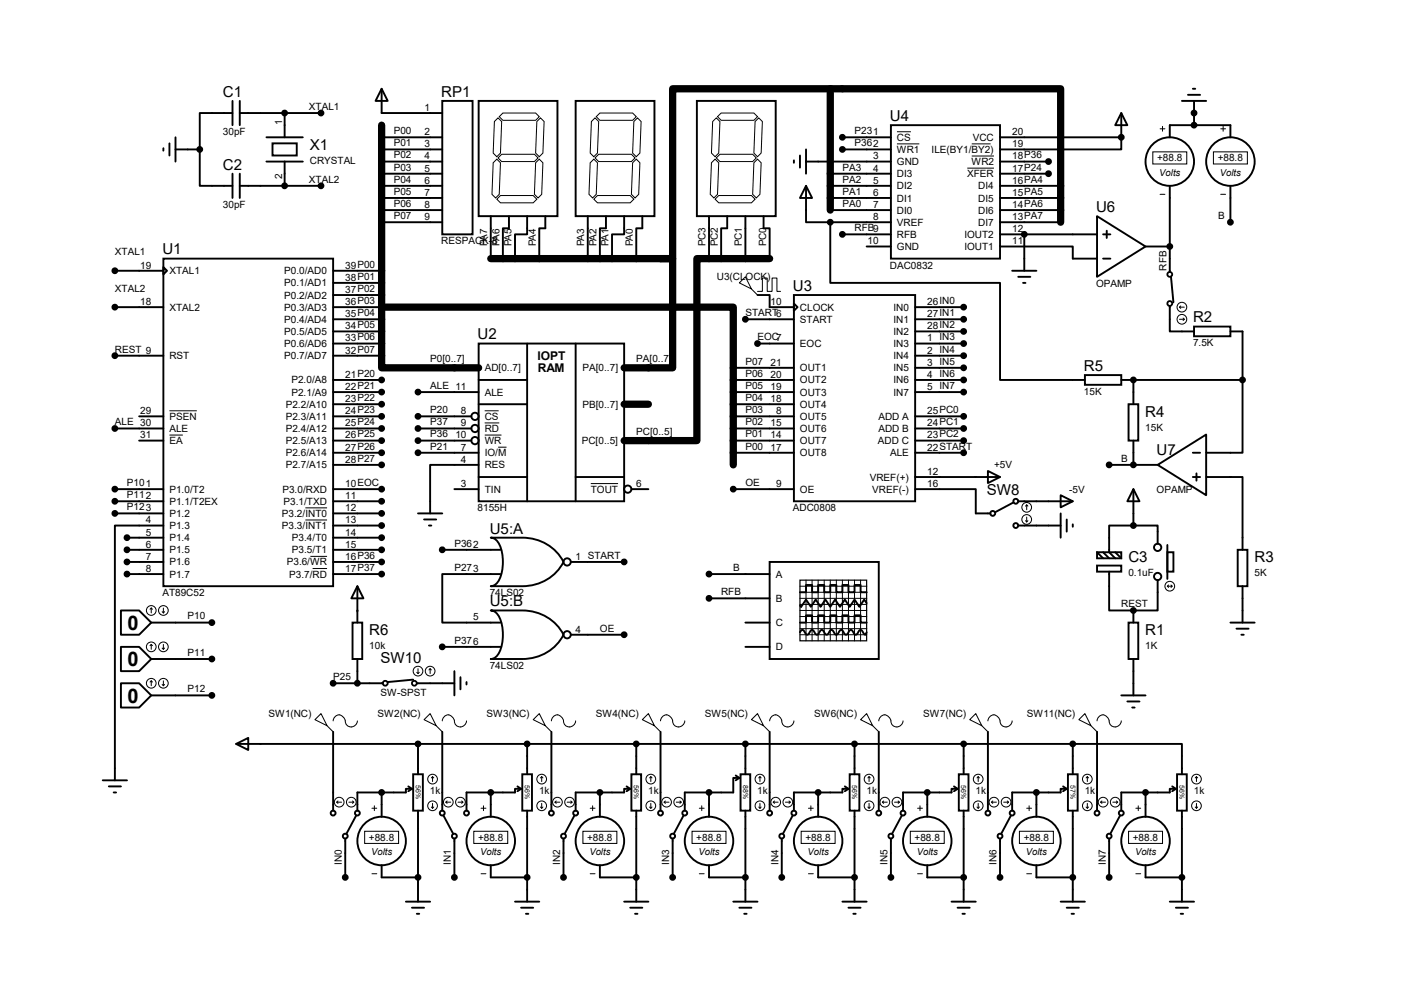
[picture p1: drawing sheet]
<svg xmlns="http://www.w3.org/2000/svg" width="297mm" height="210mm" viewBox="0 0 297 210" stroke-linecap="round" stroke-linejoin="round" font-family="sans-serif">
<path d="M173.9 18.6v25.4M173.9 18.6h48.3v27.9M173.9 18.6h-33v35.5h-2.5M79.9 26.2v50.8h20.4M102.8 54.1h35.6M138.4 54.1h2.5v22.9h-10.2M161.2 54.1h-15.2v38.1h-15.3M79.9 64.3h73.7v33M130.7 84.6h5.1" fill="none" stroke="#000" stroke-width="1.5"/>
<g fill="none" stroke="#000" stroke-width=".4">
<path d="M79.9 18.6l1.3 2.5h-2.5zM79.9 18.6v5.1h12.7M248.9 19.9h2.5M249.9 18.6h.5M34.2 31v.5M35.5 30v2.6M36.8 31.3h5M36.8 28.7v5.1M41.8 31.3v7.6h6.9M48.7 23.7h-6.9v7.6M48.7 21.1v5.1M48.7 36.4v5"/>
<path d="M50.2 23.7h9.4M50.2 38.9h9.4M50.2 21.1v5.1M50.2 36.4v5M55.8 33.8h7.6M55.8 28.7h7.6M57.1 30h5.1v2.6h-5.1zM59.6 33.8v5.1h7.6M67.2 23.7h-7.6v5M79.9 38.9h12.7M79.9 31.3h12.7M79.9 36.4h12.7"/>
<path d="M79.9 33.8h12.7M79.9 28.7h12.7M92.6 21.1h6.4v28h-6.4zM100.3 21.1h16.5v24.2h-16.5zM120.6 21.1h16.5v24.2h-16.5zM146 21.1h16.5v24.2h-16.5zM166.3 33.6v.5M167.6 32.6v2.5M168.8 38.9l1.3 2.5h-2.5zM168.8 38.9v7.6h5.1M168.8 31.3v5.1M168.8 33.8h17.8"/>
<path d="M173.9 38.9h12.7M176.5 31.3h10.1M186.6 36.4h-12.7M186.6 28.7h-10.1M186.6 26.2h22.9v27.9h-22.9zM209.5 38.9h12.7M209.5 33.8h10.1M219.6 36.4h-10.1M234.9 28.7v2.6h-25.4M234.9 28.7h-25.4M234.9 23.7v5M234.9 23.7l1.3 2.5h-2.6z"/>
<path d="M245 28.7v-2.5h12.7v2.5M245 38.9v18M247.6 21.1h5.1M250.1 21.1v5.1M257.7 38.9v7.6M24.1 56.7h10.1M34.2 54.1h35.6v68.6h-35.6zM34.2 55.9l.8 .8-.8 .7zM69.8 56.7h10.1M69.8 59.2h10.1M79.9 46.5h12.7M79.9 44h12.7"/>
<path d="M79.9 41.4h12.7M102.8 45.3v8.8M106.6 45.3v2.5h-1.3v6.3M110.4 45.3v3.8h-2.5v5M114.2 45.3v2.5h-1.2v6.3M123.1 45.3v8.8M126.9 45.3v2.5h-1.2v6.3M130.7 45.3v3.8h-2.5v5M134.6 45.3v2.5h-1.3v6.3M148.5 45.3v8.8M152.3 45.3v2.5h-1.2v6.3M156.1 45.3v8.8"/>
<path d="M160 45.3v2.5h1.2v6.3M173.9 44h12.7M173.9 41.4h12.7M173.9 46.5v12.7h35.6v20.3h17.8M181.5 51.6h5.1M186.6 46.5h-12.7M186.6 49.1h-10.1M209.5 51.6h15.2v2.5h5.1M209.5 46.5h12.7M209.5 44h12.7M209.5 41.4h12.7M209.5 49.1h5.1"/>
<path d="M212 56.7h5.1M213.3 58h2.5M214.3 59.2h.5M214.6 49.1h15.2M214.6 49.1v7.6M229.8 45.3l10.2 6.3-10.2 6.4zM231.1 49.1h1.5M231.1 54.1h1.5M231.8 48.3v1.5M240 51.6h5M245.3 58l.5 5.3M24.1 64.3h10.1"/>
<path d="M34.2 74.5h-10.1M69.8 64.3h10.1M69.8 74.5h10.1M69.8 71.9h10.1M69.8 69.4h10.1M69.8 66.8h10.1M69.8 61.8h10.1M69.8 79.5h10.1M100.3 71.9h30.4v33h-30.4zM100.3 79.5h10.1M110.4 71.9v33M120.6 71.9v33"/>
<path d="M153.6 79.5h12.7M153.6 77h12.7M156.1 66.8h10.2M158.7 61.8h2.5v2.5h5.1M158.7 71.9h7.6M166.3 61.8h25.4v43.1h-25.4zM166.3 63.5l.8 .8-.8 .8zM191.7 64.3h10.2M191.7 74.5h10.2M191.7 71.9h10.2M191.7 69.4h10.2M191.7 66.8h10.2"/>
<path d="M191.7 79.5h10.2M191.7 77h10.2M227.3 78.5h7.6v2.1h-7.6zM234.9 79.5h25.4M237.4 79.5v5.1M245 64.1v5.3h5.1M250.1 68.4h7.6v2h-7.6zM257.7 69.4h2.6v10.1M260.3 79.5v15.3h-7.6M24.1 89.7h10.1M29.1 92.2h5.1M29.1 87.2h5.1"/>
<path d="M69.8 89.7h10.1M69.8 92.2h10.1M69.8 94.8h10.1M69.8 87.2h10.1M69.8 84.6h10.1M69.8 82.1h10.1M69.8 97.3h10.1M87.6 89.7h11.1M87.6 92.2h11.1M87.6 94.8h12.7M87.6 87.2h11.1M87.6 82.1h12.7"/>
<path d="M100.3 84.6h10.1M100.3 99.9h10.1M100.3 97.3h-10.2v10.2M120.6 99.9h10.1M153.6 89.7h12.7M153.6 92.2h12.7M153.6 94.8h12.7M153.6 87.2h12.7M153.6 84.6h12.7M153.6 82.1h12.7M191.7 89.7h10.2M191.7 92.2h10.2"/>
<path d="M191.7 94.8h10.2M191.7 87.2h10.2M191.7 82.1h10.2M191.7 99.9h17.8M206.9 98.6l2.6 1.3-2.6 1.2zM236.4 84.6h2v7.6h-2zM237.4 92.2v5.1h-5.1M237.4 97.3h5.1M242.5 97.3l10.2-6.3v12.7zM249.9 94.8h1.5M249.9 99.9h1.5M250.6 99.1v1.5"/>
<path d="M252.7 99.9h7.6v15.2M24.1 104.9h10.1M24.1 107.5h10.1M24.1 102.4h10.1M26.6 112.6h7.6M26.6 115.1h7.6M26.6 117.6h7.6M34.2 110h-10.1v53.4M69.8 104.9h10.1M69.8 107.5h10.1M69.8 110h10.1M69.8 112.6h10.1"/>
<path d="M69.8 115.1h10.1M69.8 102.4h10.1M69.8 117.6h10.1M87.6 107.5h5M88.8 108.8h2.6M89.8 110h.6M92.6 115.1h12.2M95.2 102.4h5.1M102.8 112.6h6.6a9.5 9.5 0 0 1 8.6 5 9.5 9.5 0 0 1-8.6 5.1h-6.6a2.51 2.51 0 0 0 2.1-2.2 9.1 9.1 0 0 0-.6-7.1l-.9-.7zM130.7 117.6h-11.1M132.3 102.4h3.5M153.6 102.4h12.7"/>
<path d="M161.2 117.6h22.9v20.4h-22.9zM191.7 102.4h12.7v5.1h3.1M212.3 105.2l-3.8 2M213.3 104.9h11.4M213.3 110h8.9M222.2 103.7l2.5 1.2-2.5 1.3zM222.2 107.5v5.1M223.5 108.8v2.5M224.7 109.8v.5M229.8 118.4h5.1v1.3h-5.1zM229.8 115.6h5.1v1.3h-5.1zM229.8 115.6l1.3 1.3"/>
<path d="M231.1 115.6l1.2 1.3M232.3 119.7v8.1h5.1M233.6 115.6l1.3 1.3M237.4 110h5.1v3.8M237.4 110h-5.1v5.6l1.3 1.3M237.4 102.4v7.6M237.4 102.4l1.3 2.5h-2.5zM244.5 114.1v7.1M244.5 115.6h1.3v4.1h-1.3zM259.3 115.1h2v7.6h-2zM25.3 135.4h3.8l2.6 2.6-2.6 2.5h-3.8zM25.3 127.8h3.8l2.6 2.5-2.6 2.6h-3.8z"/>
<path d="M31.7 130.3h12.7M31.7 138h12.7M34.2 120.2h-7.6M69.8 120.2h10.1M73.8 130.3h2.1v7.7h-2.1zM74.9 122.7l1.2 2.6h-2.5zM74.9 122.7v7.6M74.9 138v5M92.6 135.4h12.2M102.8 127.8h6.6a9.5 9.5 0 0 1 8.6 5.1 9.5 9.5 0 0 1-8.6 5.1h-6.6a2.51 2.51 0 0 0 2.1-2.3 9.1 9.1 0 0 0-.6-7l-.9-.8zM104.8 120.2h-12.2v10.1h12.2M119.6 132.9h11.1"/>
<path d="M148.5 120.2h12.7M148.5 125.3h12.7M156.1 130.3h5.1M156.1 135.4h5.1M167.6 124h1.2v-1.5h1.3v1.5h1.3v-1.5h1.3v1.5h1.2v-1.5h1.3v1.5h1.3v-1.5h1.2v1.5h1.3v-1.5h1.3v1.5h1.2M167.6 130.3h1.2v-1.5h1.3v1.5h1.3v-1.5h1.3v1.5h1.2v-1.5h1.3v1.5h1.3v-1.5h1.2v1.5h1.3v-1.5h1.3v1.5h1.2M167.6 132.4l.5-.5 1 1 1-1 1 1 1-1 1.1 1 1-1 1 1 1-1 1 1 1-1 1.1 1 1-1 1 1 .2-.5M181.5 126.3l-.5-.8-1 1.5-1-1.5-1 1.5-1-1.5-1 1.5-1.1-1.5-1 1.5-1-1.5-1 1.5-1-1.5-1 1.5-1.1-1.5-1 1.5-.2-.2M236.4 130.3h2v7.7h-2zM237.4 127.8v2.5M237.4 138v7.6M242.5 121.5v6.3h-5.1"/>
<path d="M257.7 130.3h5.1M259 131.6h2.6M260 132.9h.5M260.3 122.7v7.6M25.3 143h3.8l2.6 2.6-2.6 2.5h-3.8zM31.7 145.6h12.7M49.5 155.7h38.1M49.5 155.7l2.5-1.2v2.5zM69.8 153.2v16.5M80.2 143h-10.4M86.5 142.3l-5.3 .5M87.3 143h7.9"/>
<path d="M92.6 153.2v16.5M95.2 140.5v5.1M96.5 141.8v2.5M97.7 142.8v.5M110.4 155.7h-22.8v6.4M115.5 153.2v16.5M133.3 155.7h-22.9v6.4M138.4 153.2v16.5M156.1 155.7h-22.8v6.4M161.2 153.2v16.5M179 155.7h-22.9v6.4M184.1 153.2v16.5"/>
<path d="M201.9 155.7v6.4M201.9 155.7h22.8M201.9 155.7h-22.9v6.4M206.9 153.2v16.5M224.7 155.7h22.9v6.4M224.7 155.7v6.4M229.8 153.2v16.5M234.9 145.6h5.1M236.2 146.9h2.5M237.2 148.1h.5M21.5 163.4h5.1M22.8 164.6h2.5"/>
<path d="M23.8 165.9h.5M72.3 175.6v8.1M74.6 170.7l-2 3.8M79.9 165.9v5.1M85.5 164.6l.8 .5M86.3 165.1h-1.3v.8h-10.1v3.8M86.3 165.1l-.8 .6M86.5 162.1h2.1v7.6h-2.1zM87.6 169.7v19.1M92.9 170.7l2 3.8M95.2 175.6v8.1M102.8 165.9v5.1"/>
<path d="M108.4 164.6l.8 .5M109.2 165.1h-1.3v.8h-10.2v3.8M109.2 165.1l-.8 .6M109.4 162.1h2v7.6h-2zM110.4 169.7v19.1M118 175.6v8.1M120.3 170.7l-2 3.8M125.7 165.9v5.1M131.3 164.6l.7 .5M132 165.1h-1.3v.8h-10.1v3.8M132 165.1l-.7 .6M132.3 162.1h2v7.6h-2z"/>
<path d="M133.3 169.7v19.1M140.9 175.6v8.1M143.2 170.7l-2 3.8M148.5 165.9v5.1M154.1 162.3l.8 .6M154.9 162.9h-1.3v3h-10.2v3.8M154.9 162.9l-.8 .5M155.1 162.1h2.1v7.6h-2.1zM156.1 169.7v19.1M163.8 175.6v8.1M166 170.7l-2 3.8M171.4 165.9v5.1"/>
<path d="M177 164.6l.7 .5M177.7 165.1h-1.2v.8h-10.2v3.8M177.7 165.1l-.7 .6M178 162.1h2v7.6h-2zM179 169.7v19.1M186.6 175.6v8.1M188.9 170.7l-2 3.8M194.2 165.9v5.1M199.8 164.6l.8 .5M200.6 165.1h-1.3v.8h-10.1v3.8M200.6 165.1l-.8 .6M200.8 162.1h2.1v7.6h-2.1z"/>
<path d="M201.9 169.7v19.1M209.5 175.6v8.1M211.8 170.7l-2.1 3.8M217.1 165.9v5.1M222.7 164.6l.8 .5M223.5 165.1h-1.3v.8h-10.2v3.8M223.5 165.1l-.8 .6M223.7 162.1h2v7.6h-2zM224.7 169.7v19.1M232.3 175.6v8.1M234.6 170.7l-2 3.8M240 165.9v5.1"/>
<path d="M245.6 164.6l.7 .5M246.3 165.1h-1.3v.8h-10.1v3.8M246.3 165.1l-.7 .6M246.6 162.1h2v7.6h-2zM247.6 169.7v19.1M79.9 181.1v2.6h7.7M85 188.8h5.1M86.3 190h2.5M87.3 191.3h.5M102.8 181.1v2.6h7.6M107.9 188.8h5.1M109.2 190h2.5"/>
<path d="M110.2 191.3h.5M125.7 181.1v2.6h7.6M130.7 188.8h5.1M132 190h2.6M133 191.3h.5M148.5 181.1v2.6h7.6M153.6 188.8h5.1M154.9 190h2.5M155.9 191.3h.5M171.4 181.1v2.6h7.6M176.5 188.8h5M177.7 190h2.6"/>
<path d="M178.7 191.3h.6M194.2 181.1v2.6h7.7M199.3 188.8h5.1M200.6 190h2.5M201.6 191.3h.5M217.1 181.1v2.6h7.6M222.2 188.8h5.1M223.5 190h2.5M224.5 191.3h.5M240 181.1v2.6h7.6M245 188.8h5.1M246.3 190h2.6"/>
<path d="M247.3 191.3h.5"/>
<circle cx="245" cy="33.8" r="5.1"/>
<circle cx="257.7" cy="33.8" r="5.1"/>
<circle cx="99.5" cy="87.2" r=".76"/>
<circle cx="99.5" cy="89.7" r=".76"/>
<circle cx="99.5" cy="92.2" r=".76"/>
<circle cx="118.8" cy="117.6" r=".76"/>
<circle cx="131.5" cy="102.4" r=".76"/>
<circle cx="208" cy="107.5" r=".51"/>
<circle cx="212.8" cy="104.9" r=".51"/>
<circle cx="212.8" cy="110" r=".51"/>
<circle cx="242.5" cy="114.6" r=".76"/>
<circle cx="118.8" cy="132.9" r=".76"/>
<circle cx="242.5" cy="120.7" r=".76"/>
<circle cx="69.8" cy="170.2" r=".51"/>
<circle cx="72.3" cy="175" r=".51"/>
<circle cx="74.9" cy="170.2" r=".51"/>
<circle cx="79.9" cy="176.1" r="5.1"/>
<circle cx="92.6" cy="170.2" r=".51"/>
<circle cx="95.2" cy="175" r=".51"/>
<circle cx="97.7" cy="170.2" r=".51"/>
<circle cx="102.8" cy="176.1" r="5.1"/>
<circle cx="115.5" cy="170.2" r=".51"/>
<circle cx="118" cy="175" r=".51"/>
<circle cx="120.6" cy="170.2" r=".51"/>
<circle cx="125.7" cy="176.1" r="5.1"/>
<circle cx="138.4" cy="170.2" r=".51"/>
<circle cx="140.9" cy="175" r=".51"/>
<circle cx="143.4" cy="170.2" r=".51"/>
<circle cx="148.5" cy="176.1" r="5.1"/>
<circle cx="161.2" cy="170.2" r=".51"/>
<circle cx="163.8" cy="175" r=".51"/>
<circle cx="166.3" cy="170.2" r=".51"/>
<circle cx="171.4" cy="176.1" r="5.1"/>
<circle cx="184.1" cy="170.2" r=".51"/>
<circle cx="186.6" cy="175" r=".51"/>
<circle cx="189.2" cy="170.2" r=".51"/>
<circle cx="194.2" cy="176.1" r="5.1"/>
<circle cx="206.9" cy="170.2" r=".51"/>
<circle cx="209.5" cy="175" r=".51"/>
<circle cx="212" cy="170.2" r=".51"/>
<circle cx="217.1" cy="176.1" r="5.1"/>
<circle cx="229.8" cy="170.2" r=".51"/>
<circle cx="232.3" cy="175" r=".51"/>
<circle cx="234.9" cy="170.2" r=".51"/>
<circle cx="240" cy="176.1" r="5.1"/>
</g>
<g fill="#000">
<circle cx="234.9" cy="28.7" r=".2"/>
<circle cx="250.1" cy="23.7" r=".2"/>
<circle cx="245" cy="51.6" r=".2"/>
<circle cx="74.9" cy="127.8" r=".2"/>
</g>
<g fill="none" stroke="#000" stroke-width=".21">
<path d="M103.3 34.1l.8-.8 .7 .8-.2 6.6-.8 .7-.7-.7zM103.6 25.4l.7-.7 .8 .7-.3 6.6-.7 .8-.8-.8zM104.3 33.1l.8-.8h6.8l.8 .8-.8 .7h-6.8zM104.6 24.4l.7-.7h6.9l.8 .7-.8 .8h-6.9zM112.2 34.1l.8-.8 .7 .8-.2 6.6-.8 .7-.8-.7zM112.5 25.4l.7-.7 .8 .7-.3 6.6-.7 .8-.8-.8zM123.6 34.1l.8-.8 .8 .8-.3 6.6-.8 .7-.7-.7zM123.9 25.4l.7-.7 .8 .7-.2 6.6-.8 .8-.8-.8zM124.6 33.1l.8-.8h6.9l.7 .8-.7 .7h-6.9zM125.7 23.7h6.8l.8 .7-.8 .8h-6.8l-.8-.8zM132.5 34.1l.8-.8 .7 .8-.2 6.6-.8 .7-.7-.7zM132.8 25.4l.7-.7 .8 .7-.3 6.6-.7 .8-.8-.8z"/>
<path d="M149 34.1l.8-.8 .8 .8-.3 6.6-.8 .7-.7-.7zM149.3 25.4l.7-.7 .8 .7-.2 6.6-.8 .8-.8-.8zM150.3 24.4l.8-.7h6.8l.8 .7-.8 .8h-6.8zM150.8 32.3h6.9l.7 .8-.7 .7h-6.9l-.8-.7zM157.9 34.1l.8-.8 .7 .8-.2 6.6-.8 .7-.7-.7zM158.2 25.4l.7-.7 .8 .7-.3 6.6-.7 .8-.8-.8zM187.9 27.6h2.9M187.9 30.1h4.7M202.6 35.2h5.6M203.6 30.1h3.9M203.6 32.7h4.6M241.5 31.8h7.1v2.5h-7.1z"/>
<path d="M243 27h1M243.5 26.5v1M254.2 31.8h7.1v2.5h-7.1zM255.7 27h1M256.2 26.5v1M104.1 41.7l.7-.8h6.9l.8 .8-.8 .8h-6.9zM125.2 40.9h6.8l.8 .8-.8 .8h-6.8l-.8-.8zM149.8 41.7l.8-.8h6.8l.8 .8-.8 .8h-6.8zM154.9 59.2l1.2-1.2 1.3 2.5zM243 40.7h1M255.7 40.7h1M157.4 60.5l1.3 1.3"/>
<path d="M158.7 61h1v-2.8h1v2.8h1v-2.8h1v2.8h.8M247.1 64.3l.2 .3M247.1 64.3h1M247.1 66.8h1M247.3 64.1l-.2 .2M247.8 66.6l.3 .2M248.1 66.8l-.3 .3M35.5 91.1h2.8M35.5 86h5.7M101.5 91.1h3.5M101.5 86h3M101.5 88.5h3.1"/>
<path d="M104.3 93.6h1.8M64 106.3h4.5M64 108.9h4.5M65 116.5h3.5M65.5 119h3M123.8 101.2h5.7M214.8 109l.3 .3M215.1 105.7v1M215.1 108.2v1.1M215.1 105.7l-.3 .3M215.1 105.7l.2 .3M215.3 109l-.2 .3"/>
<path d="M31.7 127.3l-.3 .3M31.7 127.3l.2 .3M31.7 127.3v1M31.7 134.9v1M31.7 134.9l-.3 .3M31.7 134.9l.2 .3M34 128.1l.2 .2M34 135.7l.2 .2M34.2 127.3v1M34.2 134.9v1M34.5 128.1l-.3 .2M34.5 135.7l-.3 .2"/>
<path d="M87.6 140v1M90.1 140l-.3 .3M90.1 140l.3 .3M90.1 140v1M167.6 122.7h14M167.6 125.3h14M167.6 127.8h14M167.6 124h14M167.6 126.5h14M167.6 129.1h14M167.6 130.3h14M167.6 131.6h14"/>
<path d="M167.6 132.9h14M168.8 121.5l.1 12.7M170.1 121.5v12.7M171.4 121.5v12.7M172.7 121.5v12.7M173.9 121.5v12.7M175.2 121.5v12.7M176.5 121.5v12.7M177.7 121.5l.1 12.7M179 121.5v12.7M180.3 121.5v12.7M244.5 122.7h1.1"/>
<path d="M244.5 122.7l.3 .3M244.8 122.5l-.3 .2M245.3 122.5l.3 .2-.3 .3M31.7 142.5v1.1M31.7 142.5l-.3 .3M31.7 142.5l.2 .3M34 143.3l.2 .3M34.2 142.5v1.1M34.5 143.3l-.3 .3M67.2 149.4l1.3 2.5-2.5-1.2zM68.5 151.9l1.3 1.3M69.8 150.9a1.27 1.27 0 0 1 1.3-1.3 1.27 1.27 0 0 1 1.2 1.3 1.27 1.27 0 0 0 1.3 1.3 1.27 1.27 0 0 0 1.3-1.3"/>
<path d="M87.3 140.8l.3 .2M87.8 140.8l-.2 .2M90.1 149.4l1.3 2.5-2.6-1.2zM91.4 151.9l1.2 1.3M92.6 150.9a1.27 1.27 0 0 1 1.3-1.3 1.27 1.27 0 0 1 1.3 1.3 1.27 1.27 0 0 0 1.3 1.3 1.27 1.27 0 0 0 1.2-1.3M113 149.4l1.2 2.5-2.5-1.2zM114.2 151.9l1.3 1.3M115.5 150.9a1.27 1.27 0 0 1 1.3-1.3 1.27 1.27 0 0 1 1.2 1.3 1.27 1.27 0 0 0 1.3 1.3 1.27 1.27 0 0 0 1.3-1.3M134.6 150.7l1.2-1.3 1.3 2.5zM137.1 151.9l1.3 1.3M138.4 150.9a1.27 1.27 0 0 1 1.2-1.3 1.27 1.27 0 0 1 1.3 1.3 1.27 1.27 0 0 0 1.3 1.3 1.27 1.27 0 0 0 1.2-1.3M157.4 150.7l1.3-1.3 1.3 2.5z"/>
<path d="M160 151.9l1.2 1.3M161.2 150.9a1.27 1.27 0 0 1 1.3-1.3 1.27 1.27 0 0 1 1.3 1.3 1.27 1.27 0 0 0 1.2 1.3 1.27 1.27 0 0 0 1.3-1.3M180.3 150.7l1.2-1.3 1.3 2.5zM182.8 151.9l1.3 1.3M184.1 150.9a1.27 1.27 0 0 1 1.3-1.3 1.27 1.27 0 0 1 1.2 1.3 1.27 1.27 0 0 0 1.3 1.3 1.27 1.27 0 0 0 1.3-1.3M203.1 150.7l1.3-1.3 1.3 2.5zM205.7 151.9l1.2 1.3M206.9 150.9a1.27 1.27 0 0 1 1.3-1.3 1.27 1.27 0 0 1 1.3 1.3 1.27 1.27 0 0 0 1.3 1.3 1.27 1.27 0 0 0 1.2-1.3M226 150.7l1.3-1.3 1.2 2.5zM228.5 151.9l1.3 1.3M229.8 150.9a1.27 1.27 0 0 1 1.3-1.3 1.27 1.27 0 0 1 1.2 1.3 1.27 1.27 0 0 0 1.3 1.3 1.27 1.27 0 0 0 1.3-1.3M70.5 167.9h1.1"/>
<path d="M70.5 167.9l.3 .3M70.8 167.7l-.3 .2M73.1 167.9h1M73.8 167.7l.3 .2M74.1 167.9l-.3 .3M76.4 174h7.1v2.6h-7.1zM77.9 169.2h1M78.4 168.7v1M90.4 169l.2 .2M90.6 162.6l.3 .3M90.6 162.6l-.2 .3M90.6 162.6v1"/>
<path d="M90.6 168.2v1M90.9 169l-.3 .2M93.4 167.9h1M93.4 167.9l.3 .3M93.7 167.7l-.3 .2M95.9 167.9h1.1M96.7 167.7l.3 .2M97 167.9l-.3 .3M99.2 174h7.2v2.6h-7.2zM100.8 169.2h1M101.3 168.7v1M113.2 169l.3 .2"/>
<path d="M113.5 162.6l.2 .3M113.5 162.6l-.3 .3M113.5 162.6v1M113.5 168.2v1M113.7 169l-.2 .2M116.3 167.9h1M116.3 167.9l.2 .3M116.5 167.7l-.2 .2M118.8 167.9h1M119.6 167.7l.2 .2M119.8 167.9l-.2 .3M122.1 174h7.1v2.6h-7.1z"/>
<path d="M123.6 169.2h1M124.1 168.7v1M136.1 169l.2 .2M136.3 162.6l.3 .3M136.3 162.6l-.2 .3M136.3 162.6v1M136.3 168.2v1M136.6 169l-.3 .2M139.1 167.9h1M139.1 167.9l.3 .3M139.4 167.7l-.3 .2M141.7 167.9h1"/>
<path d="M142.4 167.7l.3 .2M142.7 167.9l-.3 .3M145 174h7.1v2.6h-7.1zM146.5 169.2h1M147 168.7v1M158.9 169l.3 .2M159.2 162.6l.2 .3M159.2 162.6l-.3 .3M159.2 162.6v1M159.2 168.2v1M159.4 169l-.2 .2M162 167.9h1"/>
<path d="M162 167.9l.2 .3M162.2 167.7l-.2 .2M164.5 167.9h1M165.3 167.7l.2 .2M165.5 167.9l-.2 .3M167.8 174h7.1v2.6h-7.1zM169.4 169.2h1M169.9 168.7v1M181.8 169l.3 .2M182.1 162.6l.2 .3M182.1 162.6l-.3 .3M182.1 162.6v1"/>
<path d="M182.1 168.2v1M182.3 169l-.2 .2M184.8 167.9h1.1M184.8 167.9l.3 .3M185.1 167.7l-.3 .2M187.4 167.9h1M188.1 167.7l.3 .2M188.4 167.9l-.3 .3M190.7 174h7.1v2.6h-7.1zM192.2 169.2h1M192.7 168.7v1M204.7 169l.2 .2"/>
<path d="M204.9 162.6l.3 .3M204.9 162.6l-.2 .3M204.9 162.6v1M204.9 168.2v1M205.2 169l-.3 .2M207.7 167.9h1M207.7 167.9l.3 .3M208 167.7l-.3 .2M210.2 167.9h1.1M211 167.7l.3 .2M211.3 167.9l-.3 .3M213.5 174h7.2v2.6h-7.2z"/>
<path d="M215.1 169.2h1M215.6 168.7v1M227.5 169l.3 .2M227.8 162.6l.2 .3M227.8 162.6l-.3 .3M227.8 162.6v1M227.8 168.2v1M228 169l-.2 .2M230.6 167.9h1M230.6 167.9l.2 .3M230.8 167.7l-.2 .2M233.1 167.9h1"/>
<path d="M233.9 167.7l.2 .2M234.1 167.9l-.2 .3M236.4 174h7.1v2.6h-7.1zM237.9 169.2h1M238.4 168.7v1M250.4 169l.2 .2M250.6 162.6l.3 .3M250.6 162.6l-.2 .3M250.6 162.6v1M250.6 168.2v1M250.9 169l-.3 .2M77.9 182.9h1"/>
<path d="M100.8 182.9h1M123.6 182.9h1M146.5 182.9h1M169.4 182.9h1M192.2 182.9h1M215.1 182.9h1M237.9 182.9h1"/>
<circle cx="247.6" cy="64.3" r="1.02"/>
<circle cx="247.6" cy="66.8" r="1.02"/>
<circle cx="215.1" cy="108.8" r="1.02"/>
<circle cx="215.1" cy="106.2" r="1.02"/>
<circle cx="31.7" cy="135.4" r="1.02"/>
<circle cx="31.7" cy="127.8" r="1.02"/>
<circle cx="34.2" cy="135.4" r="1.02"/>
<circle cx="34.2" cy="127.8" r="1.02"/>
<circle cx="245" cy="122.7" r="1.02"/>
<circle cx="31.7" cy="143" r="1.02"/>
<circle cx="34.2" cy="143" r="1.02"/>
<circle cx="87.6" cy="140.5" r="1.02"/>
<circle cx="90.1" cy="140.5" r="1.02"/>
<circle cx="71.1" cy="167.9" r="1.02"/>
<circle cx="73.6" cy="167.9" r="1.02"/>
<circle cx="90.6" cy="168.7" r="1.02"/>
<circle cx="90.6" cy="163.1" r="1.02"/>
<circle cx="93.9" cy="167.9" r="1.02"/>
<circle cx="96.5" cy="167.9" r="1.02"/>
<circle cx="113.5" cy="163.1" r="1.02"/>
<circle cx="113.5" cy="168.7" r="1.02"/>
<circle cx="116.8" cy="167.9" r="1.02"/>
<circle cx="119.3" cy="167.9" r="1.02"/>
<circle cx="136.3" cy="163.1" r="1.02"/>
<circle cx="136.3" cy="168.7" r="1.02"/>
<circle cx="139.6" cy="167.9" r="1.02"/>
<circle cx="142.2" cy="167.9" r="1.02"/>
<circle cx="159.2" cy="163.1" r="1.02"/>
<circle cx="159.2" cy="168.7" r="1.02"/>
<circle cx="162.5" cy="167.9" r="1.02"/>
<circle cx="165" cy="167.9" r="1.02"/>
<circle cx="182.1" cy="163.1" r="1.02"/>
<circle cx="182.1" cy="168.7" r="1.02"/>
<circle cx="185.4" cy="167.9" r="1.02"/>
<circle cx="187.9" cy="167.9" r="1.02"/>
<circle cx="204.9" cy="163.1" r="1.02"/>
<circle cx="204.9" cy="168.7" r="1.02"/>
<circle cx="208.2" cy="167.9" r="1.02"/>
<circle cx="210.8" cy="167.9" r="1.02"/>
<circle cx="227.8" cy="163.1" r="1.02"/>
<circle cx="227.8" cy="168.7" r="1.02"/>
<circle cx="231.1" cy="167.9" r="1.02"/>
<circle cx="233.6" cy="167.9" r="1.02"/>
<circle cx="250.6" cy="163.1" r="1.02"/>
<circle cx="250.6" cy="168.7" r="1.02"/>
</g>
<g fill="#000" stroke="#000" stroke-width=".4">
<circle cx="41.8" cy="31.3" r=".51"/>
<circle cx="59.6" cy="23.7" r=".51"/>
<circle cx="59.6" cy="38.9" r=".51"/>
<circle cx="67.2" cy="38.9" r=".51"/>
<circle cx="67.2" cy="23.7" r=".51"/>
<circle cx="176.5" cy="31.3" r=".51"/>
<circle cx="176.5" cy="28.7" r=".51"/>
<circle cx="219.6" cy="33.8" r=".51"/>
<circle cx="219.6" cy="36.4" r=".51"/>
<circle cx="234.9" cy="28.7" r=".51"/>
<circle cx="250.1" cy="26.2" r=".51"/>
<circle cx="250.1" cy="23.7" r=".51"/>
<circle cx="24.1" cy="56.7" r=".51"/>
<circle cx="173.9" cy="46.5" r=".51"/>
<circle cx="176.5" cy="49.1" r=".51"/>
<circle cx="214.6" cy="49.1" r=".51"/>
<circle cx="245" cy="51.6" r=".51"/>
<circle cx="257.7" cy="46.5" r=".51"/>
<circle cx="24.1" cy="64.3" r=".51"/>
<circle cx="24.1" cy="74.5" r=".51"/>
<circle cx="79.9" cy="79.5" r=".51"/>
<circle cx="156.1" cy="66.8" r=".51"/>
<circle cx="158.7" cy="71.9" r=".51"/>
<circle cx="201.9" cy="69.4" r=".51"/>
<circle cx="201.9" cy="71.9" r=".51"/>
<circle cx="201.9" cy="74.5" r=".51"/>
<circle cx="201.9" cy="79.5" r=".51"/>
<circle cx="201.9" cy="64.3" r=".51"/>
<circle cx="201.9" cy="66.8" r=".51"/>
<circle cx="201.9" cy="77" r=".51"/>
<circle cx="237.4" cy="79.5" r=".51"/>
<circle cx="260.3" cy="79.5" r=".51"/>
<circle cx="24.1" cy="89.7" r=".51"/>
<circle cx="79.9" cy="87.2" r=".51"/>
<circle cx="79.9" cy="92.2" r=".51"/>
<circle cx="79.9" cy="97.3" r=".51"/>
<circle cx="79.9" cy="84.6" r=".51"/>
<circle cx="79.9" cy="89.7" r=".51"/>
<circle cx="79.9" cy="94.8" r=".51"/>
<circle cx="79.9" cy="82.1" r=".51"/>
<circle cx="87.6" cy="92.2" r=".51"/>
<circle cx="87.6" cy="82.1" r=".51"/>
<circle cx="87.6" cy="89.7" r=".51"/>
<circle cx="87.6" cy="87.2" r=".51"/>
<circle cx="87.6" cy="94.8" r=".51"/>
<circle cx="201.9" cy="92.2" r=".51"/>
<circle cx="201.9" cy="87.2" r=".51"/>
<circle cx="201.9" cy="89.7" r=".51"/>
<circle cx="201.9" cy="82.1" r=".51"/>
<circle cx="201.9" cy="94.8" r=".51"/>
<circle cx="232.3" cy="97.3" r=".51"/>
<circle cx="237.4" cy="97.3" r=".51"/>
<circle cx="24.1" cy="102.4" r=".51"/>
<circle cx="24.1" cy="107.5" r=".51"/>
<circle cx="24.1" cy="104.9" r=".51"/>
<circle cx="26.6" cy="117.6" r=".51"/>
<circle cx="26.6" cy="112.6" r=".51"/>
<circle cx="26.6" cy="115.1" r=".51"/>
<circle cx="79.9" cy="110" r=".51"/>
<circle cx="79.9" cy="107.5" r=".51"/>
<circle cx="79.9" cy="102.4" r=".51"/>
<circle cx="79.9" cy="112.6" r=".51"/>
<circle cx="79.9" cy="104.9" r=".51"/>
<circle cx="79.9" cy="115.1" r=".51"/>
<circle cx="79.9" cy="117.6" r=".51"/>
<circle cx="92.6" cy="115.1" r=".51"/>
<circle cx="130.7" cy="117.6" r=".51"/>
<circle cx="153.6" cy="102.4" r=".51"/>
<circle cx="237.4" cy="110" r=".51"/>
<circle cx="26.6" cy="120.2" r=".51"/>
<circle cx="44.4" cy="138" r=".51"/>
<circle cx="44.4" cy="130.3" r=".51"/>
<circle cx="79.9" cy="120.2" r=".51"/>
<circle cx="92.6" cy="135.4" r=".51"/>
<circle cx="130.7" cy="132.9" r=".51"/>
<circle cx="148.5" cy="125.3" r=".51"/>
<circle cx="148.5" cy="120.2" r=".51"/>
<circle cx="237.4" cy="127.8" r=".51"/>
<circle cx="44.4" cy="145.6" r=".51"/>
<circle cx="69.8" cy="143" r=".51"/>
<circle cx="74.9" cy="143" r=".51"/>
<circle cx="87.6" cy="155.7" r=".51"/>
<circle cx="110.4" cy="155.7" r=".51"/>
<circle cx="133.3" cy="155.7" r=".51"/>
<circle cx="156.1" cy="155.7" r=".51"/>
<circle cx="179" cy="155.7" r=".51"/>
<circle cx="201.9" cy="155.7" r=".51"/>
<circle cx="224.7" cy="155.7" r=".51"/>
<circle cx="79.9" cy="165.9" r=".51"/>
<circle cx="102.8" cy="165.9" r=".51"/>
<circle cx="125.7" cy="165.9" r=".51"/>
<circle cx="148.5" cy="165.9" r=".51"/>
<circle cx="171.4" cy="165.9" r=".51"/>
<circle cx="194.2" cy="165.9" r=".51"/>
<circle cx="217.1" cy="165.9" r=".51"/>
<circle cx="240" cy="165.9" r=".51"/>
<circle cx="72.3" cy="183.7" r=".51"/>
<circle cx="87.6" cy="183.7" r=".51"/>
<circle cx="95.2" cy="183.7" r=".51"/>
<circle cx="110.4" cy="183.7" r=".51"/>
<circle cx="118" cy="183.7" r=".51"/>
<circle cx="133.3" cy="183.7" r=".51"/>
<circle cx="140.9" cy="183.7" r=".51"/>
<circle cx="156.1" cy="183.7" r=".51"/>
<circle cx="163.8" cy="183.7" r=".51"/>
<circle cx="179" cy="183.7" r=".51"/>
<circle cx="186.6" cy="183.7" r=".51"/>
<circle cx="201.9" cy="183.7" r=".51"/>
<circle cx="209.5" cy="183.7" r=".51"/>
<circle cx="224.7" cy="183.7" r=".51"/>
<circle cx="232.3" cy="183.7" r=".51"/>
<circle cx="247.6" cy="183.7" r=".51"/>
</g>
<g fill="none" stroke="#000" stroke-width=".38">
<circle cx="245" cy="57.4" r=".51"/>
<circle cx="245" cy="63.5" r=".51"/>
<circle cx="80.7" cy="143" r=".51"/>
<circle cx="86.8" cy="143" r=".51"/>
</g>
<path d="M167.6 121.5h13.9v12.7h-13.9z" fill="none" stroke="#000" stroke-width=".25"/>
<g font-size="4.2">
<text x="26.7" y="131.9">0</text>
<text x="26.7" y="139.5">0</text>
<text x="26.7" y="147.1">0</text>
</g>
<g font-size="3.2">
<text x="46.7" y="20.3">C1</text>
<text x="92.4" y="20.3">RP1</text>
<text x="186.4" y="25.3">U4</text>
<text x="46.7" y="35.5">C2</text>
<text x="64.9" y="31.4">X1</text>
<text x="229.6" y="44.4">U6</text>
<text x="34" y="53.3">U1</text>
<text x="166.1" y="60.9">U3</text>
<text x="100.1" y="71.1">U2</text>
<text x="249.9" y="67.5">R2</text>
<text x="227.1" y="77.7">R5</text>
<text x="239.9" y="87.3">R4</text>
<text x="242.3" y="95.2">U7</text>
<text x="206.7" y="103.6">SW8</text>
<text x="102.6" y="111.7">U5:A</text>
<text x="236.4" y="117.8">C3</text>
<text x="262.8" y="117.8">R3</text>
<text x="102.6" y="126.9">U5:B</text>
<text x="77.4" y="133">R6</text>
<text x="239.9" y="133">R1</text>
<text x="79.7" y="138.9">SW10</text>
</g>
<g font-size="2.5">
<text x="112.6" y="75.4">IOPT</text>
<text x="112.6" y="77.9">RAM</text>
</g>
<g font-size="2.1">
<text x="64.7" y="23">XTAL1</text>
<text x="88.9" y="23.2">1</text>
<text x="46.7" y="28.3">30pF</text>
<text x="59.1" y="26.2" transform="rotate(-90 59.1 26.2)">1</text>
<text x="82.5" y="28.1">P00</text>
<text x="88.9" y="28.3">2</text>
<text x="179" y="28.1">P231</text>
<text x="187.9" y="29.5">CS</text>
<text x="203.8" y="29.5">VCC</text>
<text x="212" y="28.3">20</text>
<text x="64.9" y="34.2">CRYSTAL</text>
<text x="82.5" y="35.7">P03</text>
<text x="82.5" y="33.2">P02</text>
<text x="82.5" y="30.6">P01</text>
<text x="88.9" y="30.8">3</text>
<text x="88.9" y="33.4">4</text>
<text x="88.9" y="35.9">5</text>
<text x="176.5" y="35.7">PA3</text>
<text x="179" y="30.6">P362</text>
<text x="182.9" y="33.4">3</text>
<text x="182.9" y="35.9">4</text>
<text x="187.9" y="34.6">GND</text>
<text x="187.9" y="32">WR1</text>
<text x="195.1" y="32">ILE(BY1/BY2)</text>
<text x="203.5" y="34.6">WR2</text>
<text x="212" y="35.9">17P24</text>
<text x="212" y="33.4">18P36</text>
<text x="212" y="30.8">19</text>
<text x="242.4" y="33.8">+88.8</text>
<text x="255.1" y="33.8">+88.8</text>
<text x="59.1" y="37.5" transform="rotate(-90 59.1 37.5)">2</text>
<text x="64.7" y="38.2">XTAL2</text>
<text x="82.5" y="40.8">P05</text>
<text x="82.5" y="38.2">P04</text>
<text x="88.9" y="38.5">6</text>
<text x="88.9" y="41">7</text>
<text x="176.5" y="40.8">PA1</text>
<text x="176.5" y="38.2">PA2</text>
<text x="182.9" y="38.5">5</text>
<text x="182.9" y="41">6</text>
<text x="187.9" y="37.1">DI3</text>
<text x="187.9" y="39.6">DI2</text>
<text x="202.6" y="37.1">XFER</text>
<text x="204.9" y="39.6">DI4</text>
<text x="212" y="41">15PA5</text>
<text x="212" y="38.5">16PA4</text>
<text x="46.7" y="43.6">30pF</text>
<text x="82.5" y="45.9">P07</text>
<text x="82.5" y="43.3">P06</text>
<text x="88.9" y="43.5">8</text>
<text x="88.9" y="46.1">9</text>
<text x="176.5" y="43.3">PA0</text>
<text x="182.9" y="46.1">8</text>
<text x="182.9" y="43.5">7</text>
<text x="187.9" y="47.3">VREF</text>
<text x="187.9" y="42.2">DI1</text>
<text x="187.9" y="44.7">DI0</text>
<text x="204.9" y="47.3">DI7</text>
<text x="204.9" y="44.7">DI6</text>
<text x="204.9" y="42.2">DI5</text>
<text x="212" y="46.1">13PA7</text>
<text x="212" y="43.5">14PA6</text>
<text x="255.2" y="45.9">B</text>
<text x="24.1" y="53.5">XTAL1</text>
<text x="92.4" y="51.2">RESPACK-8</text>
<text x="102.1" y="51.6" transform="rotate(-90 102.1 51.6)">PA7</text>
<text x="104.6" y="51.6" transform="rotate(-90 104.6 51.6)">PA6</text>
<text x="107.2" y="51.6" transform="rotate(-90 107.2 51.6)">PA5</text>
<text x="112.2" y="51.6" transform="rotate(-90 112.2 51.6)">PA4</text>
<text x="122.4" y="51.6" transform="rotate(-90 122.4 51.6)">PA3</text>
<text x="124.9" y="51.6" transform="rotate(-90 124.9 51.6)">PA2</text>
<text x="127.5" y="51.6" transform="rotate(-90 127.5 51.6)">PA1</text>
<text x="132.6" y="51.6" transform="rotate(-90 132.6 51.6)">PA0</text>
<text x="147.8" y="51.6" transform="rotate(-90 147.8 51.6)">PC3</text>
<text x="150.3" y="51.6" transform="rotate(-90 150.3 51.6)">PC2</text>
<text x="155.4" y="51.6" transform="rotate(-90 155.4 51.6)">PC1</text>
<text x="160.5" y="51.6" transform="rotate(-90 160.5 51.6)">PC0</text>
<text x="179" y="48.4">RFB9</text>
<text x="181.8" y="51.2">10</text>
<text x="187.9" y="49.8">RFB</text>
<text x="187.9" y="52.3">GND</text>
<text x="202" y="52.3">IOUT1</text>
<text x="202" y="49.8">IOUT2</text>
<text x="212" y="51.2">11</text>
<text x="212" y="48.6">12</text>
<text x="29.4" y="56.2">19</text>
<text x="35.5" y="57.4">XTAL1</text>
<text x="59.5" y="57.4">P0.0/AD0</text>
<text x="59.5" y="60">P0.1/AD1</text>
<text x="72.3" y="56.2">39P00</text>
<text x="72.3" y="58.8">38P01</text>
<text x="150.2" y="58.7">U3(CLOCK)</text>
<text x="186.4" y="56.3">DAC0832</text>
<text x="244.3" y="56.7" transform="rotate(-90 244.3 56.7)">RFB</text>
<text x="24.1" y="61.1">XTAL2</text>
<text x="29.4" y="63.9">18</text>
<text x="35.5" y="65">XTAL2</text>
<text x="59.5" y="62.5">P0.2/AD2</text>
<text x="59.5" y="65">P0.3/AD3</text>
<text x="72.3" y="61.3">37P02</text>
<text x="72.3" y="63.9">36P03</text>
<text x="161.4" y="63.9">10</text>
<text x="167.6" y="65">CLOCK</text>
<text x="187.2" y="65">IN0</text>
<text x="194.2" y="63.9">26IN0</text>
<text x="229.6" y="60.1">OPAMP</text>
<text x="59.5" y="67.6">P0.4/AD4</text>
<text x="59.5" y="70.1">P0.5/AD5</text>
<text x="72.3" y="66.4">35P04</text>
<text x="72.3" y="68.9">34P05</text>
<text x="72.3" y="71.5">33P06</text>
<text x="156.1" y="66.2">START6</text>
<text x="158.7" y="71.3">EOC7</text>
<text x="167.6" y="67.6">START</text>
<text x="187.2" y="70.1">IN2</text>
<text x="187.2" y="67.6">IN1</text>
<text x="194.2" y="71.5">1 IN3</text>
<text x="194.2" y="68.9">28IN2</text>
<text x="194.2" y="66.4">27IN1</text>
<text x="24.1" y="73.8">REST 9</text>
<text x="35.5" y="75.2">RST</text>
<text x="59.5" y="72.7">P0.6/AD6</text>
<text x="59.5" y="75.2">P0.7/AD7</text>
<text x="72.3" y="74">32P07</text>
<text x="90.1" y="75.8">P0[0..7]</text>
<text x="101.5" y="77.7">AD[0..7]</text>
<text x="122" y="77.7">PA[0..7]</text>
<text x="133.3" y="75.8">PA[0..7]</text>
<text x="156.1" y="76.3">P07</text>
<text x="161.4" y="76.6">21</text>
<text x="167.6" y="77.7">OUT1</text>
<text x="167.6" y="72.7">EOC</text>
<text x="187.2" y="72.7">IN3</text>
<text x="187.2" y="75.2">IN4</text>
<text x="187.2" y="77.7">IN5</text>
<text x="194.2" y="74">2 IN4</text>
<text x="194.2" y="76.6">3 IN5</text>
<text x="249.9" y="72.5">7.5K</text>
<text x="61" y="80.3">P2.0/A8</text>
<text x="61" y="82.8">P2.1/A9</text>
<text x="72.3" y="79.1">21P20</text>
<text x="72.3" y="81.6">22P21</text>
<text x="90.1" y="81.4">ALE 11</text>
<text x="101.5" y="82.8">ALE</text>
<text x="156.1" y="84">P04</text>
<text x="156.1" y="81.4">P05</text>
<text x="156.1" y="78.9">P06</text>
<text x="161.4" y="79.1">20</text>
<text x="161.4" y="81.6">19</text>
<text x="167.6" y="80.3">OUT2</text>
<text x="167.6" y="82.8">OUT3</text>
<text x="187.2" y="80.3">IN6</text>
<text x="187.2" y="82.8">IN7</text>
<text x="194.2" y="79.1">4 IN6</text>
<text x="194.2" y="81.6">5 IN7</text>
<text x="227.1" y="82.7">15K</text>
<text x="24.1" y="89">ALE 30</text>
<text x="29.4" y="86.7">29</text>
<text x="35.5" y="87.9">PSEN</text>
<text x="59.9" y="85.4">P2.2/A10</text>
<text x="59.9" y="87.9">P2.3/A11</text>
<text x="72.3" y="84.2">23P22</text>
<text x="72.3" y="86.7">24P23</text>
<text x="72.3" y="89.3">25P24</text>
<text x="90.1" y="89">P37</text>
<text x="90.1" y="86.5">P20</text>
<text x="96.6" y="86.7">8</text>
<text x="96.6" y="89.3">9</text>
<text x="101.5" y="87.9">CS</text>
<text x="122" y="85.4">PB[0..7]</text>
<text x="156.1" y="89">P02</text>
<text x="156.1" y="86.5">P03</text>
<text x="161.4" y="89.3">15</text>
<text x="161.4" y="84.2">18</text>
<text x="162.6" y="86.7">8</text>
<text x="167.6" y="87.9">OUT5</text>
<text x="167.6" y="85.4">OUT4</text>
<text x="184" y="87.9">ADD A</text>
<text x="194.2" y="89.3">24PC1</text>
<text x="194.2" y="86.7">25PC0</text>
<text x="29.4" y="91.8">31</text>
<text x="35.5" y="90.4">ALE</text>
<text x="35.5" y="93">EA</text>
<text x="59.9" y="90.4">P2.4/A12</text>
<text x="59.9" y="93">P2.5/A13</text>
<text x="59.9" y="95.5">P2.6/A14</text>
<text x="72.3" y="91.8">26P25</text>
<text x="72.3" y="94.3">27P26</text>
<text x="90.1" y="91.6">P36</text>
<text x="90.1" y="94.1">P21</text>
<text x="95.4" y="91.8">10</text>
<text x="96.6" y="94.3">7</text>
<text x="101.5" y="95.5">IO/M</text>
<text x="101.5" y="90.4">RD</text>
<text x="101.5" y="93">WR</text>
<text x="121.9" y="93">PC[0..5]</text>
<text x="133.3" y="91">PC[0..5]</text>
<text x="156.1" y="94.1">P00</text>
<text x="156.1" y="91.6">P01</text>
<text x="161.4" y="91.8">14</text>
<text x="161.4" y="94.3">17</text>
<text x="167.6" y="93">OUT7</text>
<text x="167.6" y="90.4">OUT6</text>
<text x="167.6" y="95.5">OUT8</text>
<text x="183.9" y="93">ADD C</text>
<text x="184" y="90.4">ADD B</text>
<text x="186.5" y="95.5">ALE</text>
<text x="194.2" y="91.8">23PC2</text>
<text x="194.2" y="94.3">22START</text>
<text x="239.9" y="90.1">15K</text>
<text x="26.6" y="101.7">P101</text>
<text x="59.9" y="98.1">P2.7/A15</text>
<text x="72.3" y="102">10EOC</text>
<text x="72.3" y="96.9">28P27</text>
<text x="96.6" y="96.9">4</text>
<text x="96.6" y="102">3</text>
<text x="101.5" y="98.1">RES</text>
<text x="133.3" y="102">6</text>
<text x="156.1" y="101.7">OE</text>
<text x="162.6" y="102">9</text>
<text x="182.2" y="100.6">VREF(+)</text>
<text x="194.2" y="102">16</text>
<text x="194.2" y="99.4">12</text>
<text x="208.2" y="98.1">+5V</text>
<text x="234.9" y="96.7">B</text>
<text x="26.6" y="104.3">P112</text>
<text x="26.6" y="106.8">P123</text>
<text x="35.5" y="103.1">P1.0/T2</text>
<text x="35.5" y="105.7">P1.1/T2EX</text>
<text x="59.2" y="103.1">P3.0/RXD</text>
<text x="59.4" y="105.7">P3.1/TXD</text>
<text x="72.3" y="104.5">11</text>
<text x="72.3" y="107">12</text>
<text x="100.1" y="107.1">8155H</text>
<text x="101.5" y="103.1">TIN</text>
<text x="123.8" y="103.1">TOUT</text>
<text x="166.1" y="107.1">ADC0808</text>
<text x="167.6" y="103.1">OE</text>
<text x="182.7" y="103.1">VREF(-)</text>
<text x="224" y="103.1">-5V</text>
<text x="242.3" y="103.3">OPAMP</text>
<text x="30.5" y="109.6">4</text>
<text x="30.5" y="112.1">5</text>
<text x="35.5" y="108.2">P1.2</text>
<text x="35.5" y="110.8">P1.3</text>
<text x="35.5" y="113.3">P1.4</text>
<text x="59.1" y="108.2">P3.2/INT0</text>
<text x="59.1" y="110.8">P3.3/INT1</text>
<text x="61.1" y="113.3">P3.4/T0</text>
<text x="72.3" y="112.1">14</text>
<text x="72.3" y="109.6">13</text>
<text x="30.5" y="114.7">6</text>
<text x="30.5" y="117.2">7</text>
<text x="30.5" y="119.7">8</text>
<text x="35.5" y="115.8">P1.5</text>
<text x="35.5" y="118.4">P1.6</text>
<text x="60.1" y="118.4">P3.6/WR</text>
<text x="61.1" y="115.8">P3.5/T1</text>
<text x="72.3" y="114.7">15</text>
<text x="72.3" y="119.7">17P37</text>
<text x="72.3" y="117.2">16P36</text>
<text x="95.2" y="119.5">P273</text>
<text x="95.2" y="114.4">P362</text>
<text x="120.6" y="117.2">1 START</text>
<text x="153.6" y="119.5">B</text>
<text x="34" y="124.8">AT89C52</text>
<text x="35.5" y="120.9">P1.7</text>
<text x="60.6" y="120.9">P3.7/RD</text>
<text x="102.6" y="124.8">74LS02</text>
<text x="151.1" y="124.6">RFB</text>
<text x="162.5" y="120.9">A</text>
<text x="236.4" y="120.6">0.1uF</text>
<text x="262.8" y="120.6">5K</text>
<text x="39.3" y="129.7">P10</text>
<text x="99.1" y="129.9">5</text>
<text x="162.5" y="126">B</text>
<text x="162.5" y="131.1">C</text>
<text x="234.9" y="127.1">REST</text>
<text x="39.3" y="137.3">P11</text>
<text x="77.4" y="135.8">10k</text>
<text x="95.2" y="134.8">P376</text>
<text x="120.6" y="132.4">4</text>
<text x="125.7" y="132.2">OE</text>
<text x="162.5" y="136.2">D</text>
<text x="239.9" y="135.8">1K</text>
<text x="69.8" y="142.4">P25</text>
<text x="102.6" y="140.1">74LS02</text>
<text x="39.3" y="144.9">P12</text>
<text x="79.7" y="145.6">SW-SPST</text>
<text x="56.2" y="150.1">SW1(NC)</text>
<text x="79.1" y="150.1">SW2(NC)</text>
<text x="101.9" y="150.1">SW3(NC)</text>
<text x="124.8" y="150.1">SW4(NC)</text>
<text x="147.7" y="150.1">SW5(NC)</text>
<text x="170.5" y="150.1">SW6(NC)</text>
<text x="193.4" y="150.1">SW7(NC)</text>
<text x="215.1" y="150.1">SW11(NC)</text>
<text x="90.1" y="166.3">1k</text>
<text x="112.9" y="166.3">1k</text>
<text x="135.8" y="166.3">1k</text>
<text x="158.6" y="166.3">1k</text>
<text x="181.5" y="166.3">1k</text>
<text x="204.4" y="166.3">1k</text>
<text x="227.2" y="166.3">1k</text>
<text x="250.1" y="166.3">1k</text>
<text x="77.3" y="176">+88.8</text>
<text x="100.1" y="176">+88.8</text>
<text x="123" y="176">+88.8</text>
<text x="145.9" y="176">+88.8</text>
<text x="168.7" y="176">+88.8</text>
<text x="191.6" y="176">+88.8</text>
<text x="214.4" y="176">+88.8</text>
<text x="237.3" y="176">+88.8</text>
<text x="71.6" y="181.1" transform="rotate(-90 71.6 181.1)">IN0</text>
<text x="94.5" y="181.1" transform="rotate(-90 94.5 181.1)">IN1</text>
<text x="117.3" y="181.1" transform="rotate(-90 117.3 181.1)">IN2</text>
<text x="140.2" y="181.1" transform="rotate(-90 140.2 181.1)">IN3</text>
<text x="163" y="181.1" transform="rotate(-90 163 181.1)">IN4</text>
<text x="185.9" y="181.1" transform="rotate(-90 185.9 181.1)">IN5</text>
<text x="208.8" y="181.1" transform="rotate(-90 208.8 181.1)">IN6</text>
<text x="231.6" y="181.1" transform="rotate(-90 231.6 181.1)">IN7</text>
</g>
<g font-size="2">
<text x="242.8" y="36.8">Volts</text>
<text x="255.5" y="36.8">Volts</text>
<text x="77.7" y="179">Volts</text>
<text x="100.6" y="179">Volts</text>
<text x="123.5" y="179">Volts</text>
<text x="146.3" y="179">Volts</text>
<text x="169.2" y="179">Volts</text>
<text x="192" y="179">Volts</text>
<text x="214.9" y="179">Volts</text>
<text x="237.8" y="179">Volts</text>
</g>
<g font-size="1.5">
<text x="87.1" y="164.4" transform="rotate(90 87.1 164.4)">56%</text>
<text x="109.9" y="164.4" transform="rotate(90 109.9 164.4)">56%</text>
<text x="132.8" y="164.4" transform="rotate(90 132.8 164.4)">56%</text>
<text x="155.7" y="164.4" transform="rotate(90 155.7 164.4)">88%</text>
<text x="178.5" y="164.4" transform="rotate(90 178.5 164.4)">56%</text>
<text x="201.4" y="164.4" transform="rotate(90 201.4 164.4)">56%</text>
<text x="224.2" y="164.4" transform="rotate(90 224.2 164.4)">57%</text>
<text x="247.1" y="164.4" transform="rotate(90 247.1 164.4)">56%</text>
</g>
</svg>
